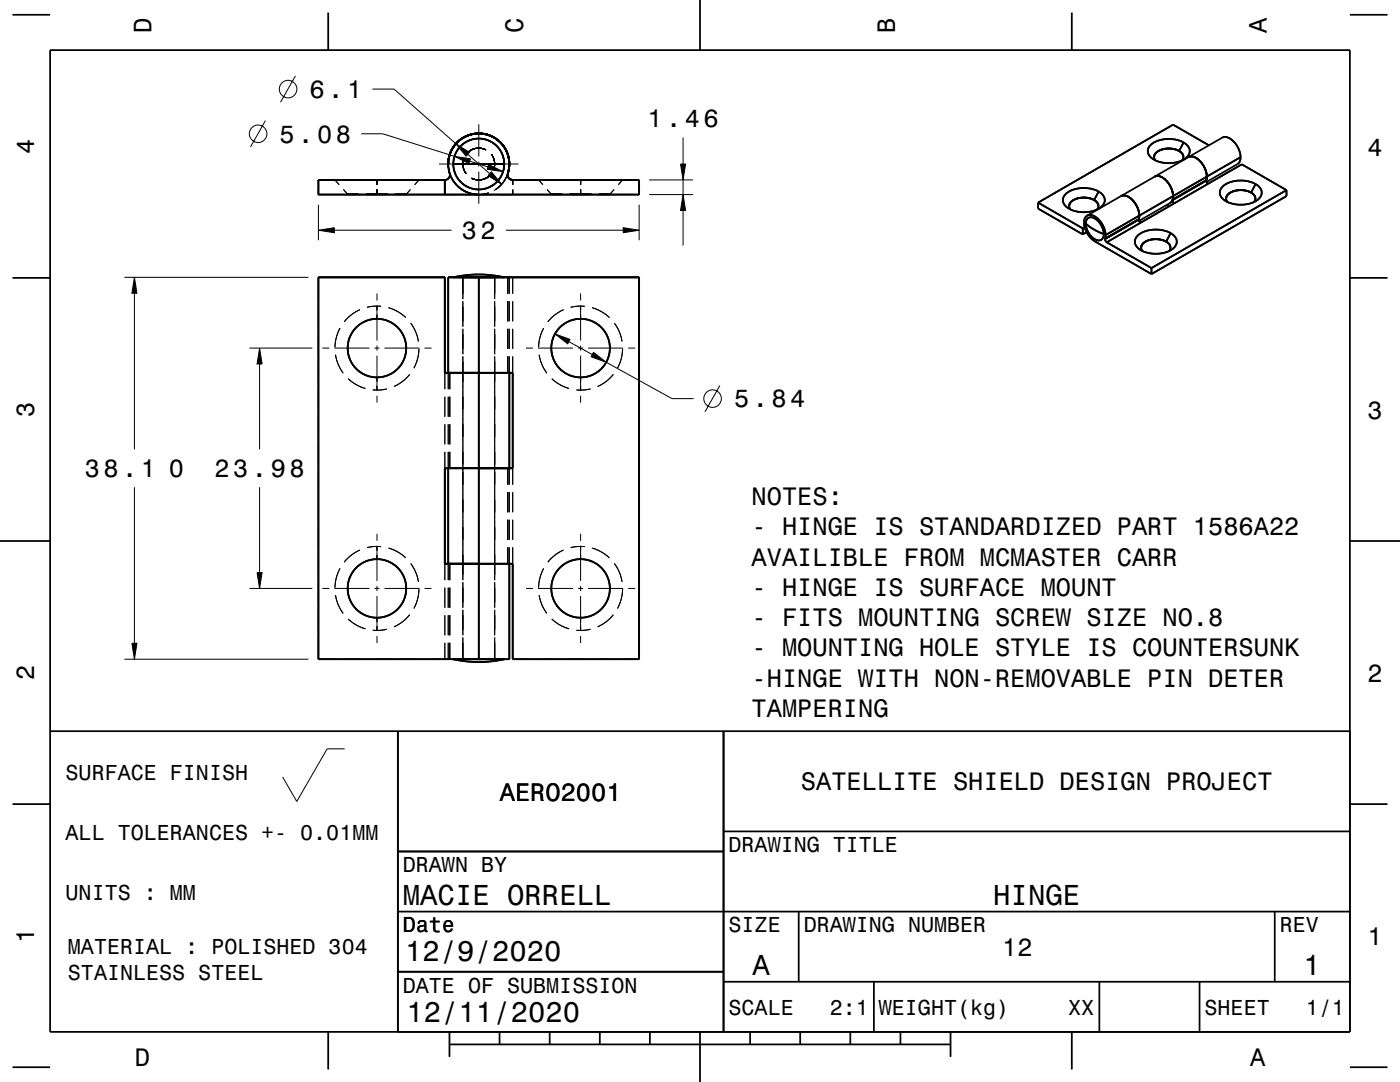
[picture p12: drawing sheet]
<svg xmlns="http://www.w3.org/2000/svg" width="279mm" height="216mm" viewBox="0 0 279 216" stroke-linecap="round" stroke-linejoin="round" font-family="sans-serif">
<g fill="none" stroke="#000" stroke-width=".2">
<path d="M59 15.2l-3 5.2M74.3 17.8h4.3l12.4 10.9M53 24.1l-3 5.2M63.5 35.9v1M63.5 37.9v.9h4.3M66.8 35.9l.9 1M68.5 37.8l.9 1M69.3 38.8h15M69.4 38.8h.1M69.4 38.8h2.2M72.1 26.7h4.3l14.3 4.5M73.1 38.8h4.3"/>
<path d="M75.2 35.9v1M75.2 37.8v1M78.9 38.8h2.2M81.1 38.8h.1M81.9 37.8l-.8 1M83.6 35.9l-.8 1M85.8 38.8h12.4M87.6 32.7h15.9M88.8 37.9v.9M89.8 34.7l-.3-2v1a2.01 2.01 0 0 1 0 1.9l-.7 .3v1M90.4 36a6.1 6.1 0 0 0 3.1 2.5M90.7 31.3l-.2 1.7 .4 1.7"/>
<path d="M90.7 31.2l3.2 .5-.3 .9zM91 28.7l2.7 1.7-.7 .8zM91.6 36a5.1 5.1 0 0 0 3.5 1.8M91.9 29.2l-.6 .7a5 5 0 0 1 3.2-2.1l-1.4 .5zM92.5 31.8a3.2 3.2 0 0 0 .5 2.8M93.4 30.8l4.3 3.9M93.7 32.2l3.7 1.1M95.5 24.8v6.4M95.5 32.2v1M95.5 34.2v6.5M96 27.7a5.1 5.1 0 0 1 3.5 1.8M97 29.9a3.2 3.2 0 0 0-3.7 .6"/>
<path d="M97.5 38.5l-1.2 .3h-1.3M97.5 32.8l2.9 1.5-3.2-.5zM97.8 35a3.2 3.2 0 0 1-3.7 .6M98.1 34.3l2 2.5-2.7-1.8zM98.1 30.9a3.2 3.2 0 0 1 .5 2.8M99.7 38.8h6.2M99.8 35.5a5.1 5.1 0 0 1-3.2 2.2M100.2 30.8l.4 1.9M100.6 32.7l-.2 1.5M100.6 32.7l-.3 1.8-.9 1.5M101.3 34.8a6.1 6.1 0 0 1-2.4 3M101.4 34.6a6.1 6.1 0 0 1-2.8 3.4"/>
<path d="M101.4 34.6l-.1 .3M101.4 34.6h.1M101.6 33.7l-.1 .4M101.6 33.6l-.2 .9M101.6 33.3v-.6v1M102.3 35.9v1M102.3 37.9v.9M107.4 38.8h5M107.5 35.9l.8 1M109.2 37.8l.8 1M110 38.8h.1M110 38.8h2.2"/>
<path d="M112.9 38.8h5M113.7 38.8h4.3M115.9 35.9v1M115.9 37.8v1M118.4 38.8h4M119.5 38.8h2.2M121.7 38.8h.1M122.6 37.8l-.9 1M123.9 38.8h3.7M124.3 35.9l-.9 1M129.6 38.8h8.7M129.6 35.9h8.7"/>
<path d="M135.8 32.7h1l-.5 3.2zM136.3 38.8l.5 3.2h-1zM136.3 27.4v5.3M136.3 35.9v2.9M24.8 55.3h36.7M26.8 55.3l.5 3.2h-1zM26.8 58.5v31.2M63.5 45.9l3.2-.5v1zM63.5 40.8v7.1M63.5 55.3v4.4M66.7 45.9h23.4M75.2 58.6v1.4"/>
<path d="M90.5 55.3h4.3M92.4 55.3v4.4M96.3 55.3h4.3M98.7 55.3v4.4M101 45.9h23.4M101.3 55.3v3.3M101.4 55.3v3.3M101.6 55.3v3.3M102.3 55.3v3.3M115.9 58.6v1.4M124.4 45.4l3.2 .5-3.2 .5zM127.6 40.8v7.1"/>
<path d="M136.3 42v7M49.8 69.5h12.5M51.8 69.5l.5 3.1h-1zM51.8 72.6v17.1M63.5 61.2v4M63.5 66.7v4M63.5 72.2v4M63.5 77.7v4M64.3 69.5h1.4M66.7 69.5h7M67 70.8a8.4 8.4 0 0 0 1.5 3.6M67.9 65.5a8.5 8.5 0 0 0-1.1 3.8"/>
<path d="M69.4 69.3l.3 2.1M69.5 75.6a8.3 8.3 0 0 0 3.4 1.9M70.4 72.8a5.9 5.9 0 0 0 3.2 2.3M71.8 61.8a8.4 8.4 0 0 0-3.1 2.4M71.9 64.6a5.8 5.8 0 0 0-2.3 3.2M74.7 69.5h1M75.2 61.1l-2 .2M75.2 61.1h.9zM75.2 61v7M75.2 69v1M75.2 71v7M75.2 79v1.4"/>
<path d="M75.4 63.6l-2.1 .4M76.7 69.5h7M76.9 63.9a5.8 5.8 0 0 1 3.2 2.3M77.2 75l-2.1 .3M77.2 77.6l-1.5 .2h-1.3M77.5 61.4a8.4 8.4 0 0 1 3.5 2M80.7 67.5l.4 2.1M80.8 71.1a5.9 5.9 0 0 1-2.3 3.2M81.8 74.7a8.4 8.4 0 0 1-3.2 2.4M82 64.5a8.5 8.5 0 0 1 1.5 3.6M83.6 69.6a8.3 8.3 0 0 1-1 3.9M84.7 69.5h1.4"/>
<path d="M88.8 74.4v3.3M88.8 79.2v4M89.5 79.2v4M89.7 74.4v3.3M89.7 79.2v4M89.8 74.4v3.3M89.8 79.2v4M92.1 74.4h-2.6v3.3M92.4 60.1v5.1M92.4 65.6v5.1M92.4 71.1v44.7M92.4 74.4h6.3"/>
<path d="M98.7 60.1v5.1M98.7 65.6v5.1M98.7 71.1v44.7M101.3 60.1v4M101.3 65.6v4M101.3 71.1v3.3M101.4 60.1v4M101.4 65.6v4M101.4 71.1v3.3M101.6 71.1v3.3h-2.6M101.6 60.1v4M101.6 65.6v4"/>
<path d="M102 74.4h.3M102.3 60.1v4M102.3 65.6v4M102.3 71.1v6.6M102.3 79.2v4M105 69.5h1.4M107.4 69.5h7M107.6 70.8a8.4 8.4 0 0 0 1.5 3.6M108.5 65.5a8.5 8.5 0 0 0-1 3.8M110 69.3l.4 2.1M110.1 75.6a8.3 8.3 0 0 0 3.5 1.9M110.8 66.6l3 1.1-.5 .9z"/>
<path d="M111 72.8a5.9 5.9 0 0 0 3.2 2.3M112 65.1a5.8 5.8 0 0 0 1.9 9.9M112.5 61.8a8.4 8.4 0 0 0-3.2 2.4M112.6 64.6a5.8 5.8 0 0 0-2.3 3.2M113.5 68.2l4.7 2.5M115.4 69.5h1M115.9 61v7M115.9 69v1M115.9 71v7M115.9 79v1.4M116 63.6l-2.1 .4M116.7 61.1h-1.3l-1.5 .2"/>
<path d="M117.4 69.5h7M117.5 63.9a5.8 5.8 0 0 1 3.2 2.3M117.8 75l-2.1 .3M117.8 77.6l-1.4 .2h-1.4M118.2 61.4a8.4 8.4 0 0 1 3.4 2M118.4 70.3l2.6 2-3-1.1zM121 72.3l13.1 7.2h4.3M121.4 67.5l.3 2.1M121.5 71.1a5.9 5.9 0 0 1-2.3 3.2M122.4 74.7a8.4 8.4 0 0 1-3.1 2.4M122.6 64.5a8.5 8.5 0 0 1 1.5 3.6M124.2 69.6a8.3 8.3 0 0 1-1 3.9"/>
<path d="M125.4 69.5h1.4M143.7 76.9l-3 5.3M26.8 97.2v31.2M51.8 97.2v17M63.5 83.2v4M63.5 88.7v4M63.5 94.2v4M63.5 99.7v4M88.8 90.2v3.2h.3M88.8 84.7v4M89.5 84.7v4M89.5 90.2v3.2h2.6"/>
<path d="M89.7 84.7v4M89.7 90.2v3.2M89.8 84.7v4M89.8 90.2v3.2M92.4 93.4h6.3M99 93.4h2.6v3.3M101.3 93.4v3.3M101.3 98.2v4M101.4 93.4v3.3M101.4 98.2v4M101.6 98.2v4M102.3 84.7v4"/>
<path d="M102.3 90.2v6.5M102.3 98.2v4M49.8 117.4h12.5M51.3 114.2h1l-.5 3.2zM63.5 105.2v4M63.5 110.7v4M63.5 116.2v4M64.3 117.4h1.4M66.7 117.4h7M67 118.7a8.4 8.4 0 0 0 1.5 3.7M67.9 113.4a8.4 8.4 0 0 0-1.1 3.8M69.4 117.2l.3 2.2"/>
<path d="M71.8 109.8a8.4 8.4 0 0 0-3.1 2.4M71.9 112.6a5.9 5.9 0 0 0-2.3 3.2M74.7 117.4h1M75.2 109l-2 .3M75.2 109l.9 .1zM75.2 106.5v1.4M75.2 108.9v7M75.2 116.9v1M75.2 118.9v7M75.4 111.6l-1.2 .1-.9 .2M76.7 117.4h7M76.9 111.8a5.8 5.8 0 0 1 3.2 2.3"/>
<path d="M77.5 109.4a8.5 8.5 0 0 1 3.5 1.9M80.7 115.5l.4 2.1M80.8 119.1a5.8 5.8 0 0 1-2.3 3.1M82 112.4a8.5 8.5 0 0 1 1.5 3.7M83.6 117.6a8.3 8.3 0 0 1-1 3.8M84.7 117.4h1.4M88.8 112.5v3.3M88.8 117.3v4M89.5 117.3v4M89.7 112.5v3.3M89.7 117.3v4M89.8 112.5v3.3"/>
<path d="M89.8 117.3v4M92.1 112.5h-2.6v3.3M92.4 116.2v5.1M92.4 112.5h6.3M98.7 116.2v5.1M101.3 103.7v4M101.3 109.2v3.3M101.4 103.7v4M101.4 109.2v3.3M101.6 109.2v3.3h-2.6M101.6 103.7v4M102 112.5h.3"/>
<path d="M102.3 103.7v4M102.3 109.2v6.6M102.3 117.3v4M105 117.4h1.4M107.4 117.4h7M107.6 118.7a8.4 8.4 0 0 0 1.5 3.7M108.5 113.4a8.4 8.4 0 0 0-1 3.8M110 117.2l.4 2.2M112.5 109.8a8.4 8.4 0 0 0-3.2 2.4M112.6 112.6a5.9 5.9 0 0 0-2.3 3.2M115.4 117.4h1M115.9 106.5v1.4"/>
<path d="M115.9 108.9v7M115.9 116.9v1M115.9 118.9v7M116 111.6l-1.1 .1-1 .2M116.7 109.1l-1.3-.1-1.5 .3M117.4 117.4h7M117.5 111.8a5.8 5.8 0 0 1 3.2 2.3M118.2 109.4a8.5 8.5 0 0 1 3.4 1.9M121.4 115.5l.3 2.1M121.5 119.1a5.8 5.8 0 0 1-2.3 3.1M122.6 112.4a8.5 8.5 0 0 1 1.5 3.7M124.2 117.6a8.3 8.3 0 0 1-1 3.8"/>
<path d="M125.4 117.4h1.4M24.8 131.5h36.7M26.3 128.4h1l-.5 3.1zM63.5 127.2v4.3h3.7M63.5 121.7v4M68.7 131.5h4M69.5 123.5a8.4 8.4 0 0 0 3.4 2M70.4 120.7a5.8 5.8 0 0 0 3.2 2.3M74.2 131.5h4M75.2 126.9v1.4M77.2 122.9l-1 .3-1.1 .1M77.2 125.6l-1.5 .2h-1.3"/>
<path d="M79.7 131.5h4M81.8 122.7a8.4 8.4 0 0 1-3.2 2.4M85.2 131.5h3.9M88.8 122.8v4M88.8 128.3v3.2M89.5 128.3v3.2h12.1M89.5 122.8v4M89.7 122.8v4M89.7 128.3v3.2M89.8 122.8v4M89.8 128.3v3.2M92.4 121.7v5.1"/>
<path d="M92.4 127.2v4.3M98.7 121.7v5.1M98.7 127.2v4.3M102.3 128.3v3.2h3.6M102.3 122.8v4M107.4 131.5h4M110.1 123.5a8.4 8.4 0 0 0 3.5 2M111 120.7a5.8 5.8 0 0 0 3.2 2.3M112.9 131.5h4M115.9 126.9v1.4M117.8 122.9l-.9 .3-1.2 .1M117.8 125.6l-1.4 .2h-1.4"/>
<path d="M118.4 131.5h4M122.4 122.7a8.4 8.4 0 0 1-3.1 2.4M123.9 131.5h3.7M68.8 149.4h-3.5l-6.1 10.5-2.8-4.9"/>
<circle cx="57.5" cy="17.8" r="1.75"/>
<circle cx="51.5" cy="26.7" r="1.75"/>
<circle cx="142.2" cy="79.5" r="1.75"/>
</g>
<g fill="none" stroke="#000" stroke-width=".35">
<path d="M2.5 2.9h7.5M10 10h259.4v195.9h-259.4zM65.5 2.5v7.5M139.7 0v10M213.9 2.5v7.5M269.4 2.9h7.5M88.8 35.9v2.9M89.7 34.6a1.02 1.02 0 0 1-.9 1.3 1.02 1.02 0 0 0 .9-1.3zM90.5 32.7a5.1 5.1 0 0 1 5-5 5.1 5.1 0 0 1 5.1 5M90.5 32.7a5.1 5.1 0 0 0 5 5.1 5.1 5.1 0 0 0 5.1-5.1M90.5 32.7h10.1M101.4 34.6a1.02 1.02 0 0 0 .9 1.3h25.3v2.9h-64.1v-2.9h25.3"/>
<path d="M101.4 34.5v.1M101.5 34.1l-.1 .5M101.6 33.7h.1M101.6 32.7a6.1 6.1 0 0 0-6.1-6.1 6.1 6.1 0 0 0-6 6.1 6.1 6.1 0 0 0 6 6.1M101.6 32.7l-.2 1.9M101.6 32.7v.9M214.2 39.9a4.6 4.6 0 0 1 4.2 0M214.2 39.9l-.1 .1a1.16 1.16 0 0 0-.5 1.8M214.2 39.9a4.1 4.1 0 0 1 4.8 .6l.2 .6M214.2 39.9l-.6 .6-.2 .6M214.2 39.9l-.1 .1a1.36 1.36 0 0 0-.7 1.1M214.2 39.9h.1"/>
<path d="M218.4 39.9l.2 .1a1.17 1.17 0 0 1 .4 1.8M219.3 38.2a6.1 6.1 0 0 0-6.8 .7 1.74 1.74 0 0 0 .8 2.7M219.3 38.2a1.81 1.81 0 0 1 1.2 1.7 1.81 1.81 0 0 1-1.2 1.7 6.6 6.6 0 0 1-6 0M219.3 38.2a6.3 6.3 0 0 0-6.5 .4 1.74 1.74 0 0 0 .5 3M219.3 38.2a1.82 1.82 0 0 1 1.2 1.8 1.82 1.82 0 0 1-1.3 1.7 6.6 6.6 0 0 1-5.9-.1M219.3 38.2l-.9 1.7M223.7 39.1a2.49 2.49 0 0 1 2.9 1.5l.6 1.3 .2 1.1M223.7 39.1l.6-.1a4 4 0 0 1 3.1 4M223.7 39.1l-6.7 3.9M230.3 31.3h.1M230.4 35.2a2.5 2.5 0 0 1 2.9 1.5l.6 1.3 .2 1.1M230.4 35.2l.6-.1a4 4 0 0 1 3.1 4"/>
<path d="M230.4 35.2l-6.7 3.9M231.2 30.1a4.6 4.6 0 0 1 4.1 0M231.2 30.1l-.2 .1a1.16 1.16 0 0 0-.4 1.8M231.2 30.1a4.1 4.1 0 0 1 4.8 .7l.2 .5M231.2 30.1a4.1 4.1 0 0 1 4.8 .6l.2 .6M231.2 30.1l-.6 .6-.3 .6M231.2 30.1l-.2 .1a1.36 1.36 0 0 0-.7 1.1M231.2 30.1h.1M234 39.9l.4 .7M234 39.8v.1M234.1 39.1v.3a1.36 1.36 0 0 1-.6 1.1M234.1 39.1l-.2 1-.4 .4"/>
<path d="M234.1 39.1l-.1 .7M234.1 39.1l-6.7 3.9M235.3 30.1l.2 .1a1.17 1.17 0 0 1 .4 1.8M236.2 31.3h.1M236.2 28.4a6.1 6.1 0 0 0-6.7 .7 1.74 1.74 0 0 0 .8 2.8M236.2 28.4a1.81 1.81 0 0 1 1.2 1.7 1.81 1.81 0 0 1-1.2 1.8 6.5 6.5 0 0 1-5.9 0M236.2 28.4a6.3 6.3 0 0 0-6.4 .4 1.74 1.74 0 0 0 .5 3.1M236.2 28.4a1.82 1.82 0 0 1 1.2 1.8 1.82 1.82 0 0 1-1.2 1.7 6.6 6.6 0 0 1-5.9 0M236.2 28.4l-.9 1.7M237.2 31.4a2.49 2.49 0 0 1 2.8 1.4l.7 1.3 .2 1.1M237.2 31.4l.6-.2a4 4 0 0 1 3.1 4M237.2 31.4l-6.8 3.8"/>
<path d="M240.7 36.1l.4 .6zM240.7 36.1l-6.7 3.8M240.7 35.9l-6.7 3.9M240.7 35.9v.2M240.8 35.2l-.1 .7M241.3 29l-7.2-4.1-26.9 15.5M243.9 27.5a2.49 2.49 0 0 1 2.9 1.4l.6 1.4 .2 1.1M243.9 27.5l.6-.2a4 4 0 0 1 3.1 4.1M243.9 27.5l-6.7 3.9M244.7 39.6h.1M245.6 38.4a4.6 4.6 0 0 1 4.1 0M245.6 38.4l-.2 .1a1.16 1.16 0 0 0-.4 1.8"/>
<path d="M245.6 38.4a4.1 4.1 0 0 1 4.8 .7l.1 .5M245.6 38.4a4.1 4.1 0 0 1 4.8 .6l.1 .6M245.6 38.4l-.7 .6-.2 .6M245.6 38.4l-.2 .1a1.37 1.37 0 0 0-.7 1.1M245.6 38.4h.1M247 32.7l-6.2 3.6M247.6 31.4l-.2 .8-.4 .5M247.6 31.4l-.2 .9-.4 .4M247.6 31.4l-13.5 7.7M249.7 38.4l.2 .1a1.17 1.17 0 0 1 .4 1.8M250.5 39.6h.1M250.6 36.7a6.1 6.1 0 0 0-6.8 .7 1.74 1.74 0 0 0 .9 2.7"/>
<path d="M250.6 36.7a1.81 1.81 0 0 1 1.2 1.7 1.81 1.81 0 0 1-1.2 1.7 6.5 6.5 0 0 1-5.9 0M250.6 36.7a6.4 6.4 0 0 0-6.5 .4 1.74 1.74 0 0 0 .6 3M250.6 36.7a1.82 1.82 0 0 1 1.2 1.8 1.82 1.82 0 0 1-1.3 1.7 6.6 6.6 0 0 1-5.8-.1M250.6 36.7l-.9 1.7M256.7 37.9l-8.9-5.1-13.4 7.8M256.7 37.9v1.2l-26.9 15.6M256.7 37.9l-26.9 15.6M2.5 55.4h7.5M90.5 55.3l2.8-.4 2.2-.1 2.7 .1 2.4 .4M95.5 55.3v76.2M207.2 40.4v1.2l8.9 5.2M207.2 40.4l8.9 5.2"/>
<path d="M213.4 41.1h.1M216.1 45.6v1.2M216.3 44.4a1.35 1.35 0 0 1 .8-1.4 1.35 1.35 0 0 1 1.6 .3 4.8 4.8 0 0 1 1.9 3.6M216.3 44.4a4.8 4.8 0 0 0 2.2 3.8M216.3 44.4a1.31 1.31 0 0 1 .7-1.4 1.31 1.31 0 0 1 1.5 .2 4.8 4.8 0 0 1 2.1 3.7M216.5 45.4l-.4 .2M216.7 44.6a1.13 1.13 0 0 1 .6-1.2 1.13 1.13 0 0 1 1.4 .3l1.1 1.2 .3 .9 .2 .9M216.7 44.6a10.7 10.7 0 0 0 3.6 2.1M216.7 44.6a3.5 3.5 0 0 0 2.6 3.4 1.08 1.08 0 0 0 1-1.3M216.7 44.6a1.16 1.16 0 0 1 .7-1.2 1.16 1.16 0 0 1 1.4 .4 4 4 0 0 1 1.5 2.9M216.7 44.6a3.3 3.3 0 0 0 2.8 3.4l.6-.5 .2-.8M216.8 46.3l-.7 .5"/>
<path d="M218.5 48.2l11.3 6.5M219.2 41.1h.1M220.5 47.7l.4 .6M220.5 47.6v.1M220.6 46.9l-.1 .7M220.9 48.3l8.9 5.2M227.3 43.8l.3 .7M227.3 43.8l-6.8 3.9M227.3 43.7l-6.8 3.9M227.3 43.7v.1M227.4 43l-.1 .7M227.4 43l-6.8 3.9"/>
<path d="M227.6 44.5l-6.7 3.8M227.7 49.4h.1M228.6 48.2a4.6 4.6 0 0 1 4.1 0M228.6 48.2l-.2 .1a1.16 1.16 0 0 0-.4 1.8M228.6 48.2a4.1 4.1 0 0 1 4.8 .6l.2 .6M228.6 48.2l-.6 .6-.3 .6M228.6 48.2l-.2 .1a1.37 1.37 0 0 0-.7 1.1M228.6 48.2h.1M229.8 53.5v1.2M232.7 48.2l.2 .1a1.17 1.17 0 0 1 .4 1.8M232.9 40.9l.4 .3M233.5 40.5l-6.2 3.6"/>
<path d="M233.6 49.4h.1M233.6 46.5a6.1 6.1 0 0 0-6.7 .7 1.74 1.74 0 0 0 .8 2.7M233.6 46.5a1.81 1.81 0 0 1 1.3 1.7 1.81 1.81 0 0 1-1.3 1.7 6.5 6.5 0 0 1-5.9 0M233.6 46.5a6.3 6.3 0 0 0-6.4 .4 1.74 1.74 0 0 0 .5 3M233.6 46.5a1.82 1.82 0 0 1 1.3 1.8 1.82 1.82 0 0 1-1.3 1.7 6.6 6.6 0 0 1-5.9-.1M233.6 46.5l-.9 1.7M234.4 40.6l-6.8 3.9M269.4 55.4h7.5M89.5 74.4v-19.1h38.1v76.2h-25.3v-19h-13.5v-19.1h13.5v-19h-13.5v-19.1h-25.3v76.2h38.1v-19M101.6 74.4v19M89.5 93.4v19.1M0 107.9h10"/>
<path d="M269.4 107.9h10M90.5 131.5l2.4 .5 2.5 .1 2.6-.1 2.6-.5M10 145.9h259.4M79.4 145.9v60M144.4 145.9v60M2.5 160.5h7.5M79.4 169.9h65M144.4 165.9h125M269.4 160.5h7.5M79.4 193.9h65M79.4 181.9h190M144.4 195.9h125"/>
<path d="M159.4 181.9v14M174.4 195.9v10M219.4 195.9v10M239.4 195.9v10M254.4 181.9v14M2.5 213h7.5M65.5 205.9v7.5M89.7 208.4h100M89.7 205.9v5M99.7 205.9v2.5M109.7 205.9v2.5M119.7 205.9v2.5"/>
<path d="M129.7 205.9v2.5M139.7 205.9v10M149.7 205.9v2.5M159.7 205.9v2.5M169.7 205.9v2.5M179.7 205.9v2.5M189.7 205.9v5M213.9 205.9v7.5M269.4 213h7.5"/>
<circle cx="75.2" cy="69.5" r="5.8"/>
<circle cx="115.9" cy="69.5" r="5.8"/>
<circle cx="75.2" cy="117.4" r="5.8"/>
<circle cx="115.9" cy="117.4" r="5.8"/>
</g>
<g fill="#000">
<path d="M91 28.7l2.7 1.7-.7 .8z" fill-rule="evenodd"/>
<path d="M90.7 31.2l3.2 .5-.3 .9z" fill-rule="evenodd"/>
<path d="M97.5 32.8l2.9 1.5-3.2-.5z" fill-rule="evenodd"/>
<path d="M98.1 34.3l2 2.5-2.7-1.8z" fill-rule="evenodd"/>
<path d="M135.8 32.7h1l-.5 3.2z" fill-rule="evenodd"/>
<path d="M26.8 55.3l.5 3.2h-1z" fill-rule="evenodd"/>
<path d="M63.5 45.9l3.2-.5v1z" fill-rule="evenodd"/>
<path d="M124.4 45.4l3.2 .5-3.2 .5z" fill-rule="evenodd"/>
<path d="M136.3 38.8l.5 3.2h-1z" fill-rule="evenodd"/>
<path d="M51.8 69.5l.5 3.1h-1z" fill-rule="evenodd"/>
<path d="M110.8 66.6l3 1.1-.5 .9z" fill-rule="evenodd"/>
<path d="M118.4 70.3l2.6 2-3-1.1z" fill-rule="evenodd"/>
<path d="M51.3 114.2h1l-.5 3.2z" fill-rule="evenodd"/>
<path d="M26.3 128.4h1l-.5 3.1z" fill-rule="evenodd"/>
</g>
<g font-size="5.8">
<text x="80.4" y="180.5">MACIE ORRELL</text>
<text x="198.2" y="180.5">HINGE</text>
<text x="80.8" y="191.8">12/9/2020</text>
<text x="150.2" y="194.5">A</text>
<text x="260.2" y="194.5">1</text>
<text x="81.1" y="203.9">12/11/2020</text>
</g>
<g font-size="5">
<text x="30.2" y="6.5" transform="rotate(-90 30.2 6.5)">D</text>
<text x="104.4" y="6.5" transform="rotate(-90 104.4 6.5)">C</text>
<text x="178.6" y="6.5" transform="rotate(-90 178.6 6.5)">B</text>
<text x="252.8" y="6.5" transform="rotate(-90 252.8 6.5)">A</text>
<text x="61.8" y="19.5">6.1</text>
<text x="55.8" y="28.4">5.08</text>
<text x="129.2" y="25.4">1.46</text>
<text x="6.8" y="30.7" transform="rotate(-90 6.8 30.7)">4</text>
<text x="272.9" y="31">4</text>
<text x="92.2" y="47.7">32</text>
<text x="6.8" y="83.2" transform="rotate(-90 6.8 83.2)">3</text>
<text x="146.5" y="81.3">5.84</text>
<text x="272.9" y="83.5">3</text>
<text x="16.9" y="95.2">38.1</text>
<text x="33.7" y="95.2">0</text>
<text x="42.8" y="95.2">23.98</text>
<text x="150" y="100.8">NOTES:</text>
<text x="150" y="106.8">- HINGE IS STANDARDIZED PART 1586A22</text>
<text x="150" y="112.9">AVAILIBLE FROM MCMASTER CARR</text>
<text x="150" y="118.9">- HINGE IS SURFACE MOUNT</text>
<text x="150" y="124.9">- FITS MOUNTING SCREW SIZE NO.8</text>
<text x="150" y="131">- MOUNTING HOLE STYLE IS COUNTERSUNK</text>
<text x="6.8" y="135.7" transform="rotate(-90 6.8 135.7)">2</text>
<text x="150" y="137">-HINGE WITH NON-REMOVABLE PIN DETER</text>
<text x="272.9" y="136">2</text>
<text x="150" y="143.1">TAMPERING</text>
<text x="99.8" y="159.7">AERO2001</text>
<text x="159.8" y="157.7">SATELLITE SHIELD DESIGN PROJECT</text>
<text x="6.8" y="188.2" transform="rotate(-90 6.8 188.2)">1</text>
<text x="200" y="190.8">12</text>
<text x="272.9" y="188.5">1</text>
<text x="26.9" y="212.7">D</text>
<text x="249.5" y="212.7">A</text>
</g>
<g font-size="4.3">
<text x="13.1" y="155.6">SURFACE FINISH</text>
<text x="13.1" y="167.6">ALL TOLERANCES +- 0.01MM</text>
<text x="145.4" y="170.1">DRAWING TITLE</text>
<text x="13.1" y="179.6">UNITS : MM</text>
<text x="80.4" y="174.1">DRAWN BY</text>
<text x="13.6" y="190.4">MATERIAL : POLISHED 304</text>
<text x="80.4" y="186.1">Date</text>
<text x="145.4" y="186.1">SIZE</text>
<text x="160.4" y="186.1">DRAWING NUMBER</text>
<text x="255.4" y="186.1">REV</text>
<text x="13.6" y="195.6">STAINLESS STEEL</text>
<text x="80.4" y="198.1">DATE OF SUBMISSION</text>
<text x="145.4" y="202.5">SCALE</text>
<text x="165.6" y="202.5">2:1</text>
<text x="175.4" y="202.5">WEIGHT(kg)</text>
<text x="213.2" y="202.5">XX</text>
<text x="240.4" y="202.5">SHEET</text>
<text x="260.6" y="202.5">1/1</text>
</g>
</svg>
